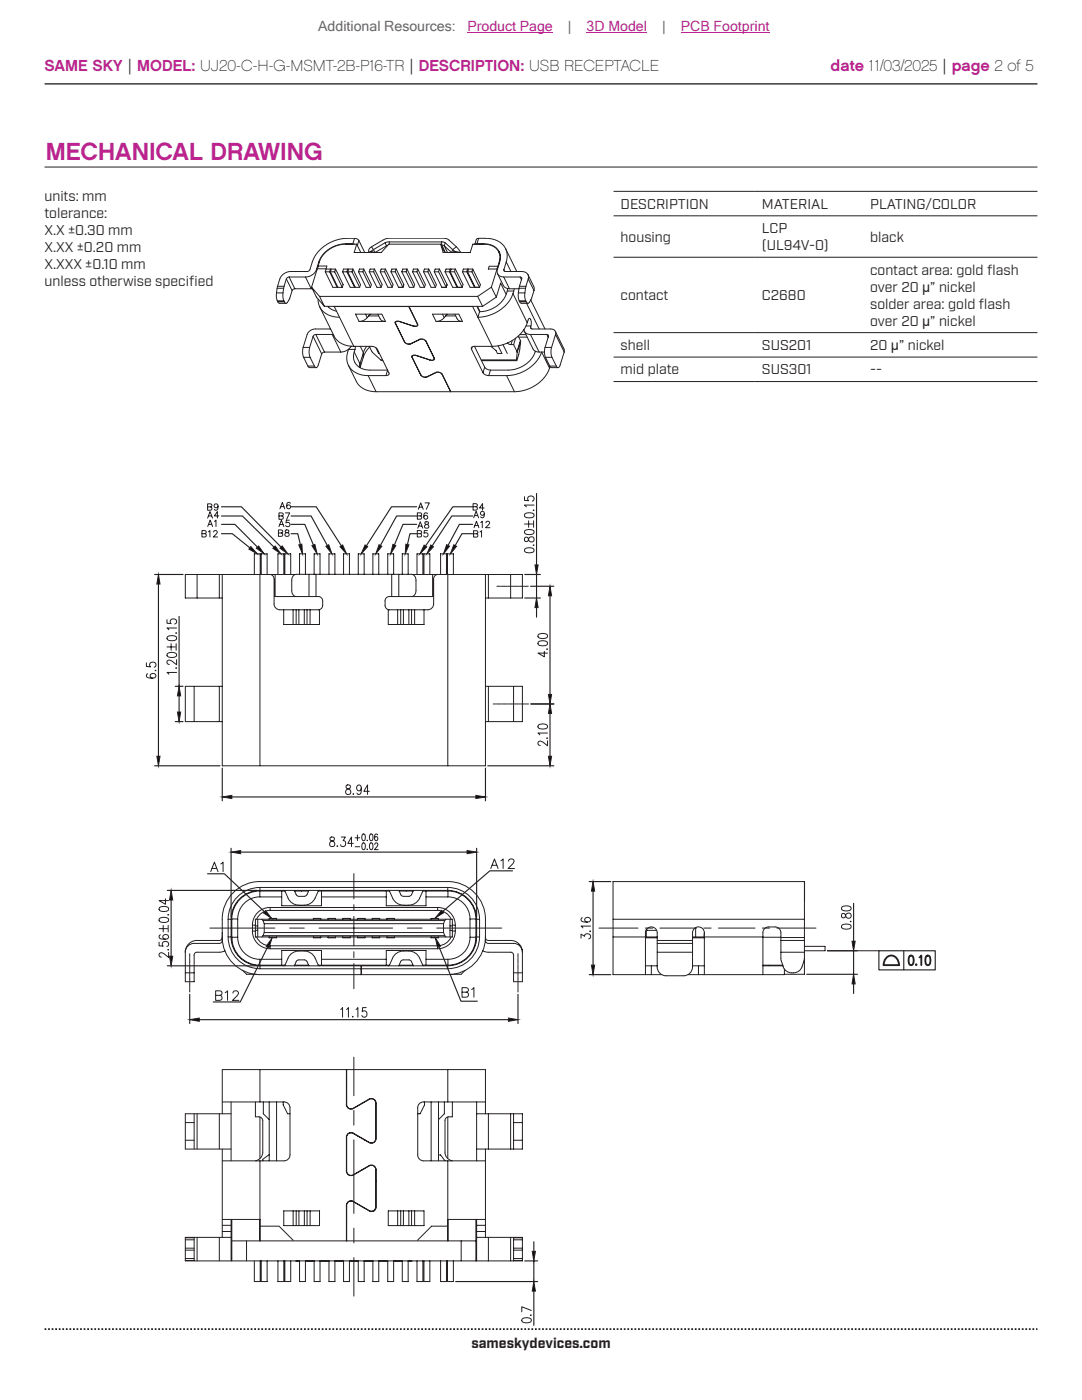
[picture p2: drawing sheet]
<svg xmlns="http://www.w3.org/2000/svg" width="216mm" height="279mm" viewBox="0 0 216 279" stroke-linecap="round" stroke-linejoin="round" font-family="sans-serif">
<path d="M8.9 16.7h198.1" fill="none" stroke="#231f20" stroke-width=".26"/>
<path d="M8.9 265.3h198.1" fill="none" stroke="#231f20" stroke-width=".35" stroke-dasharray=".4 .4 .4 .4 .4 .4" stroke-dashoffset=".7" stroke-linecap="butt"/>
<g fill="none" stroke="#231f20" stroke-width=".2">
<path d="M8.9 33.3h198.1M122.4 38.2h84.6M55.2 58.5l-.1 .8 .2 .7M55.2 58.5h1.3M55.3 57.5l-.1 1M55.3 57.5h1.3M55.4 57.1l-.1 .4M55.4 57.1h1.3M56.5 58.5l-.1 .8 .2 .7M56.6 57.5l-.1 1M56.7 57.1l-.1 .4M57.1 55.7l-.4 1.4"/>
<path d="M57.1 55.7l1.2 2.3M57.7 55.3l-.6 .4M57.7 55.3h3.3M57.7 55.3l1.1 2.3M58.3 58a5.4 5.4 0 0 1-1 2.5h-.2M58.8 57.6l-.3 .1-.2 .3M58.8 57.6h3.3M61 55.3l1.1 2.3M62.2 57.3l.9 2 1.6 1.8M62.2 57.3l1.6 1.9M62.3 57.6h-.2M63.1 53.8l.1 .1"/>
<path d="M63.1 53.8a2.38 2.38 0 0 1-2.1 1.5M63.5 59.7l.3 1.5M63.5 53.1h1.7l-.2 .5h-1.7zM63.6 52.3l-.5 1.5M63.6 52.3l.1 .1M63.8 59.2h31.5M63.8 59.2l.9 1.9M64.9 54.2h.9M64.9 54.2l1.5 3.1M65.8 54.2l1.5 3.1M65.9 53.7l-.1 .5M65.9 53.7h-.8l-.2 .5"/>
<path d="M65.9 53.7l.1 .2M66.1 53.7l-.2 .5 1.5 3.1M68.4 54.2h.8M68.4 54.2l1.5 3.1M68.9 48.7a5.8 5.8 0 0 0-5.3 3.6M68.9 48.7h.1M69.2 54.2l1.5 3.1M69.4 54.2h.8M69.4 54.2l1.5 3.1M69.4 53.7h-.9l-.1 .5M69.4 53.7l.1 .2M69.4 53.7l-.2 .5"/>
<path d="M70.2 54.2l1.6 3.1M70.4 48.7h.4M70.4 48.7h-1.4M70.4 53.7h-.8l-.2 .5M70.4 53.7l-.2 .5M70.4 53.7l1.5 3.1M70.8 47.6a7.9 7.9 0 0 0-9 6.2l-.2 .3-.3 .1h-3.3a2.38 2.38 0 0 0-2.2 1.5l-.4 1.4M70.8 47.6l.4 .1 .4 .3M70.8 47.6l-.4 1.1M71.2 48.7l.8 1.7M71.2 48.7h-2.3a5.6 5.6 0 0 0-5.2 3.5l-1.5 5.1M71.2 48.7l-.5 1.7h5.4l1.5-1.7h10.4"/>
<path d="M71.5 54.2l1.6 3.1M71.5 54.2h.9M71.6 48l-.3 1M71.6 48l1.2 2.4M72.4 54.2l1.5 3.1M72.6 53.7l1.5 3.1M72.6 53.7h-.9l-.2 .5M72.6 53.7l-.2 .5M73.7 54.2l1.5 3.1M73.7 54.2h.9M74 50.2l-.3 .2M74 50.2l.7 .2"/>
<path d="M74 50.2l.1 .2M74.1 49.3l-.5 .5 .1 .6M74.1 49.3l2.6-1.5 .9-.3h11.1l.7 .3 1.7 1.5M74.6 54.2l1.5 3.1M74.7 53.7l1.5 3.1M74.7 53.7h-.8l-.2 .5M74.7 53.7l-.1 .5M75.9 54.2l1.5 3.1M75.9 54.2h.8M76.7 54.2l1.6 3.1M76.8 48.5l.4 .7M76.8 48.5l-2.7 1.7"/>
<path d="M76.9 53.7l1.5 3.1M76.9 53.7h-.9l-.1 .5M76.9 53.7l-.2 .5M77.4 48.9l-2.6 1.5-.7-1.1M77.7 48.3v.4M77.7 48.3h10.4M77.7 48.3l-.9 .2M78 54.2l1.5 3.1M78 54.2h.9M78.9 54.2l1.5 3.1M79.1 53.7h-.9l-.2 .5M79.1 53.7l-.2 .5"/>
<path d="M79.1 53.7l1.5 3.1M80.2 54.2h.8M80.2 54.2l1.5 3.1M81 54.2l1.6 3.1M81.2 53.7h-.8l-.2 .5M81.2 53.7l-.2 .5M81.2 53.7l1.5 3.1M82.3 54.2l1.5 3.1M82.3 54.2h.9M83.2 54.2l1.5 3.1M83.4 53.7h-.9l-.2 .5M83.4 53.7l-.2 .5"/>
<path d="M83.4 53.7l1.5 3.1M84.5 54.2l1.5 3.1M84.5 54.2h.9M85.4 54.2l1.5 3.1M85.6 53.7h-.9l-.2 .5M85.6 53.7l-.2 .5M85.6 53.7l1.5 3.1M86.7 54.2l1.5 3.1M86.7 54.2h.8M87.5 54.2l1.5 3.1M87.7 53.7l1.5 3.1M87.7 53.7h-.9l-.1 .5"/>
<path d="M87.7 53.7l-.2 .5M88 48.7l.4 1.7h5.4l.5-1.7h2.3a3.1 3.1 0 0 1 2.9 1.6M88 48.7l.8 1.7M88.1 48.9h.1M88.1 48.3l.1 .6M88.2 48.9h.1M88.2 48.9l.5 .2M88.2 48.9l.7 1.5M88.2 48.3h-.1M88.2 48.3l.6 .2-.2 .6M88.6 49.1l1.5 1.3 .2-.6M88.6 49.1l.7 1.3"/>
<path d="M88.8 54.2l1.5 3.1M88.8 54.2h.9M88.8 48.5l1.5 1.3M89.7 54.2l1.5 3.1M89.8 54.2l1.6 3.1M89.8 54.2h.9M89.9 53.7v.2M89.9 53.7h-.9l-.2 .5M89.9 53.7l-.2 .5M90.3 49.8l.4 .4M90.7 54.2l1.5 3.1M90.8 50.2l.9 .2"/>
<path d="M90.8 50.2l-.6 .2M90.8 50.2l.1 .2M90.9 53.7l1.5 3.1M90.9 53.7h-.9l-.2 .5M90.9 53.7l-.2 .5M91.1 49.3l.8 1M91.1 49.3l-.8 .5M91.9 50.3v.1M91.9 50.3l-.1 .1M92.3 54.2h.8M92.3 54.2l1.5 3.1h.9l-1.6-3.1M93.3 54.2h.9"/>
<path d="M93.3 54.2l1.5 3.1h.9M93.3 53.7h-.8l-.2 .5M93.3 53.7l-.2 .5M93.3 53.7l.1 .2M94.2 54.2l1.5 3.1M94.3 53.7h-.8l-.2 .5M94.3 53.7l1.6 3.1-.2 .5M94.3 53.7l-.1 .5M95.2 48.7h1.4M95.2 48.7h-.4M95.3 59.2l1 1.9M95.5 47.6l-.5 .2-.2 .9"/>
<path d="M95.5 47.6a6.2 6.2 0 0 1 4.5 .9l.9 1.1M95.5 47.6l-.3 1.1M96.6 48.7a2.78 2.78 0 0 1 3.1 3.6l-.5 1.7 .1 .6M96.6 48.7h.1M98 57.3l1 2M98 57.3l-2.7 1.9M99 59.3l-2.7 1.8M99.3 54.6l1.2 2.5 .4 .4 .8 .1M99.3 54.6l.5 .5 .7 .2M99.5 50.3h.1M99.5 50.3l.3 .6M99.5 50.3l.3 .9-.2 1"/>
<path d="M99.6 52.2l-1.6 5.1M99.6 52.2l.1 .2M100.5 55.3l1.2 2.3M100.5 55.3h3.3M100.5 53.8l.1 .3 .3 .1h3.6l.5 .2 .4 .4M100.5 53.8l.2 .4M100.9 49.6a3.5 3.5 0 0 1 .1 2.7M100.9 49.6l2.2 4.6M101 58.7l-1.1-2.2-.9 2.8M101 52.3l-.5 1.5M101 52.3l1 1.9M101.2 58.1a5.7 5.7 0 0 1-5.5 4.1"/>
<path d="M101.2 58.1h1.3M101.3 57.6l-.1 .5M101.7 57.6h1.8M102.4 58.6a7.5 7.5 0 0 1-7 4.7l.3-1.1M102.4 58.6l2.8 5.8M102.5 58.1l-.1 .5M102.6 57.6l-.1 .5M103.4 58.5h1.3M103.4 58.5v.8l.2 .7M103.6 57.5l-.2 1M103.6 57.5h1.3M103.6 57.1v.4"/>
<path d="M103.6 57.1h1.3M103.8 55.3l.3 .3-.5 1.5M103.8 55.3l.3 .5M104.7 58.5v.8l.2 .7M104.9 57.5l-.2 1M104.9 57.1v.4M105.4 54.8l1.2 2.6-.1 .6M105.4 54.8v.9M105.4 55.7l-.5 1.4M105.4 55.7l1.1 2.3M105.9 59.9l2.8 5.8M106.5 58a5.4 5.4 0 0 1-1 2.5h-.2"/>
<path d="M122.4 43.1h84.6M122.4 51.3h84.6M55.3 60h1.3M55.3 60l.1 .2M55.4 60.2l.4 .3h1.3M55.4 60.2h1.3M56.6 60l.1 .2M56.7 60.2l.4 .3M60.5 69.3l-.1 1 .2 1M60.5 69.3h1.3M60.6 71.3h1.3M60.6 71.3l.8 1.8"/>
<path d="M61.4 73.1l.3 .2 1.4 .1M61.4 73.1h1.3M61.8 69.3l-.1 1 .2 1M61.9 71.3l.8 1.8M62.5 67.1l-.7 2.2M62.5 67.1l1.7 3.5M62.7 73.1l.4 .3M63 66.8h3.3M63 66.8l1.7 3.5M63 66.8l-.3 .1-.2 .2M63.8 61.2l2.9 5.9a4 4 0 0 0 3.9 2M63.8 61.2a4 4 0 0 0 3.9 2.1"/>
<path d="M64.2 70.6l-.8 2.4-.3 .4M64.7 61.1h31.6M64.7 70.3h3.3M64.7 70.3l-.5 .3M65.4 61.1l.8 .7 .9 .3M65.4 61.1l.2 .2M66 65.7h-3.1a1.76 1.76 0 0 0-1.6 1.1l-.8 2.5M66.3 66.8l1.7 3.5M66.5 66.7l-.2 .1M66.7 61.2l3.9 7.9M66.7 61.1v.1M69.5 72.9l1.6 3.2a4 4 0 0 0 3.9 2.1"/>
<path d="M69.5 72.9a4 4 0 0 0 4 2.1M69.5 69.7h.1M69.5 69.7a3.9 3.9 0 0 0 0 3.2M69.5 69.7h1.3M70.1 69.1a2.47 2.47 0 0 1-2.1 1.2M70.6 69.1h3.5l1 .3 2.5 5-.1 .4-.5 .2M70.7 70.3a2.7 2.7 0 0 0 2.7 3.5l3.9 .1-.3 1.1M70.7 70.3l1.1 2.3M70.8 69.7l-.1 .6M70.9 69.1l-.1 .6M71.7 64.2h5.2M71.8 72.6l-.1 .7"/>
<path d="M71.9 69.1l.6 1.3M72.5 71.3l-.7 2.1v-.8M72.5 70.4v.9M72.5 70.4l-.7 2.2M72.9 62.7l.4 .7M73.2 69.1l-.7 1.3M73.3 63.4a2.15 2.15 0 0 1-1.6 .8M73.5 75h3.5M73.5 75l1.5 3.2M73.6 63h2M73.7 69.1l.6 1.2 1.7 1.5M73.8 69.3l-.8 .9-.5 1.1"/>
<path d="M73.9 62.7l-.6 .7M75 69.4l.6 1.1h.1M75 78.2h27.7M75.4 62.7l.6 1.2 .9 .3M76 71.8l.4 .2M76 71.8h.3M76.9 64.2l-.7-1.5h-5.3l.8 1.5M78.8 64.3l.1 .2M78.9 64.5l1.8 3.7M78.9 64.4v.1M78.9 64.4l1.8 3.8 .5 .4 .4 .1M79 64.2l-.1 .2"/>
<path d="M79.7 64.2h.1M79.7 64.2h-.5l-.3 .2M79.7 64.1h-.6l-.3 .2M79.7 64.1l2.8 1M79.7 64.2l2.8 .9M80.7 68.2h.1M80.7 68.3l.3 .2 .6 .2M81.6 61.2l1.7 3.5M81.6 61.1v.1M81.6 68.7h.1M81.9 68.6l-.3 .1M81.9 68.6h.1"/>
<path d="M82.2 71.1h.1M82.2 71.1v.2M82.2 71.3l1.7 3.5M82.2 71.1l.1 .2M82.2 71.3h.1M82.3 71.3h.1M82.3 71.3l1.7 3.5 .3 .3 .6 .2M82.3 71l-.1 .1M82.5 65.1h.1M82.6 65.1h.1M82.6 65.1h.3M82.7 65.1h.2"/>
<path d="M82.8 65.1h.1M83.1 71l2.7 .9M83.1 71l-.6-.1-.3 .2M83.1 70.9l2.7 .9M83.1 70.9v.1M83.1 70.9l-.8 .1M83.3 64.7h.1M83.3 64.9l-.4 .2M83.3 64.7v.2M83.3 64.6v.1M83.3 64.9h.1M83.3 64.7v.3"/>
<path d="M83.3 65l-.4 .1M83.3 64.8v.1M83.8 67.7l-2.2 1M83.8 67.7h.7l.5 .4M83.8 67.7h.6l.6 .4M83.8 67.7l-1.9 .9M83.8 67.7h.1M83.9 74.8a1.09 1.09 0 0 0 1.3 .4M84 74.8h-.1M84.8 75.3h.1M85 68.1l1.6 3.4M85 68.1h.1"/>
<path d="M85 68.1l1.7 3.5a.53 .53 0 0 1-.9 .3M85.1 75.2l-.2 .1M85.2 75.2h.1M85.8 71.8v.1M86.6 71.4v.1M86.6 71.5v.2M86.6 71.7l-.2 .2-.6-.1M86.7 71.7h.1M86.7 71.5l-.1 .2M87 64.2l-.7-1.5h5.3l.7 1.5M87 64.2h5.3M87 74.3h.1"/>
<path d="M87 74.3h.7l.5 .4M87.1 74.3h.5l.6 .4M87.1 74.3l-2 .9M87.1 74.3h.1M88.2 74.7l1.8 3.5M88.2 74.7h.1M88.3 62.7l.3 .7M88.6 63.4a2.1 2.1 0 0 1-1.6 .8M88.9 63h2M89.2 62.7l-.6 .7M89.9 78.1v.1M90.8 62.7l.6 1.2 .9 .3"/>
<path d="M94.1 69.7l2.3 4.7M94.2 69.2l-.1 .5M94.3 61.2l3.9 7.9M94.3 61.1v.1M94.7 69.1l-.5 .2-.1 .4M94.7 69.1h3.5M94.7 69.1l2 4.2M95.2 61.1l.5 1.1M95.3 61.1l.5 1.1M96 71.8h7M96.1 72h7M96.4 74.4l.5 .4 .6 .2"/>
<path d="M96.7 73.3l-.3 1.1M96.7 73.3l.5 .4 .7 .2M97.5 75h3.6M97.9 73.9l-.4 1.1M99.4 69l.7 1.5h-.8l-.3-.5-1.1-.9M100.4 68.8l.8 1.7M101.1 75l1.6 3.2M101.3 68.5l.7 .3M102 68.8h.5M102.2 67.9l-.2 .9M102.5 68.8l.7 1.4M102.9 67.5l-.4 1.3"/>
<path d="M103 71.8l.1 .2M103.2 70.2v.1M103.2 70.3l-.2 1.5M103.4 67.1l.4 .9M103.5 67.3h1.7M103.6 60l.1 .2M103.6 60h1.3M103.7 60.2l.3 .3h1.3M103.7 60.2h1.3M103.7 66.8h1.2M103.8 68l-.6 2.2M103.8 68l.1 .1"/>
<path d="M103.9 68.1l-.4 2.7-.4 1.2M103.9 68.1l-.7 2.2M104.5 65.8l.1 .3M104.6 66.1l1.8 3.7 .5 .3 .7 .2M104.6 66.1l.5 .5 .7 .2M104.9 60l.1 .2M104.9 65.1h1M105 60.2l.3 .3M105.1 60.5l2.5 5.2M105.2 64.4l.3-.7 .2-.1 .3 .5-.1 1M105.2 64.4a7.6 7.6 0 0 1-7 4.7M105.8 66.8h3.3"/>
<path d="M105.8 66.8l1.8 3.5M105.9 65.3v.3l.3 .1h4l.6 .4M105.9 65.3l.1 .3M105.9 65.1v.2M106.8 70.1a5.7 5.7 0 0 1-5.4 3.8h-3.5M107.6 70.3h1M108.1 70.3a7.6 7.6 0 0 1-7 4.7M108.1 70.3l1.6 3.2M108.8 69.3l-.2 1 .2 1M108.8 69.3h1.3M108.8 71.3h1.3M108.8 71.3l.9 1.8"/>
<path d="M109.1 66.8h.3v.3l-.6 2.2M109.1 66.8l.3 .5M109.7 73.5a7.6 7.6 0 0 1-7 4.7M109.7 73.1l.3 .3h1.3M109.7 73.1h1.3M109.8 73.1l-.1 .4M110.1 69.3l-.2 1 .2 1M110.1 71.3l.9 1.8M110.8 66.1l1.7 3.5 .1 .7M110.8 66.1v.7M110.8 66.8l-.7 2.5M110.8 66.8l1.8 3.5"/>
<path d="M111 73.1l.3 .3M112.6 70.3l-.9 2.7-.4 .4M122.4 66.4h84.6M122.4 71.3h84.6M122.4 76.1h84.6M39.3 114.7v4.6M43.8 114.7v4.6M44.4 114.7v38.1h52.5v-38.1M50.8 114.7v-4.2h1.1v4.2M51.9 114.7v38.1M52.1 114.7v-4.2h1.2v4.2M53.8 114.6a.89 .89 0 0 1 .9 .9v5a1.18 1.18 0 0 0 1.2 1.2h7.8v2.9h-7.1v-2.9"/>
<path d="M54.9 114.7v4.4h8.6M55.5 114.7v-4.2h1.1v4.2M56.8 114.7v-4.2h1.2v4.2M58.9 114.7h-21.9v4.6h7.3M59.1 119.1a1.09 1.09 0 0 1-.9-1.2v-2.1a1.09 1.09 0 0 1 .9-1.2h23a1.09 1.09 0 0 1 .9 1.2v2.1a1.09 1.09 0 0 1-.9 1.2M59.8 114.6v-4.1h1.1v4.1M61.7 114.6v4.5M62.7 114.6v-4.1h1.2v4.1M63.1 114.6v4.5M63.5 119a.89 .89 0 0 1 .9 .9v.9a.89 .89 0 0 1-.9 .9M65.6 114.6v-4.1h1.2v4.1M68.6 114.6v-4.1h1.1v4.1"/>
<path d="M71.5 114.6v-4.1h1.2v4.1M74.4 114.6v-4.1h1.2v4.1M77.4 114.6v-4.1h1.1v4.1M77.7 119a.87 .87 0 0 0-.9 .9v.9a.89 .89 0 0 0 .9 .9M78.2 114.6v4.5M79.6 114.6v4.5M80.3 114.6v-4.1h1.1v4.1M82.3 114.7h21.9v4.6l-7.3 .1M83.2 114.7v-4.2h1.2v4.2M84.6 114.7v-4.2h1.2v4.2M86.3 114.7v4.4h-8.6M86.5 115.5v5a1.18 1.18 0 0 1-1.2 1.2h-7.8v2.9h7.1v-2.9"/>
<path d="M87.4 114.6a.89 .89 0 0 0-.9 .9M87.9 114.7v-4.2h1.2v4.2M89.3 114.7v-4.2h1.2v4.2M89.3 114.7v38.1M97.5 114.7v4.6M101.9 114.7v4.6M38.7 137v7M43.8 137v7M44.4 137h-7.4v7h7.4M58.5 121.7v2.9M59.1 121.7v2.9M59.6 121.7v2.9"/>
<path d="M60.7 121.7v2.9M61.3 121.7v2.9M61.9 121.7v2.9M79.3 121.7v2.9M80 121.7v2.9M80.5 121.7v2.9M81.6 121.7v2.9M82.1 121.7v2.9M82.7 121.7v2.9M96.9 137h7.3v7h-7.3M97.5 137v7M102.5 137v7"/>
<path d="M51.8 177.8a5.6 5.6 0 0 0-5.5 5.6M51.8 179a4.4 4.4 0 0 0-4.4 4.4M51.8 177.8v1.2M51.8 177.8h5M51.8 179h4.4M51.9 177.1a6.3 6.3 0 0 0-6.4 6.4M51.9 177.7a5.8 5.8 0 0 0-5.8 5.8M51.9 177.1v.6M51.9 177.1h37.4M51.9 177.7h37.4M56.2 177.8v3h8v-3M56.6 177.7l.3 .2a3.6 3.6 0 0 0 1.8 2.6 3.2 3.2 0 0 0 4.2-1.3l.6-1.3"/>
<path d="M58.7 177.7l.4 .8 .3 .3 1.3 .1 .4-.2 .5-1M58.8 177.8h2.8M60.3 177.7l-.2 .1M63.5 177.8h14.2M63.8 177.7l-.3 .2M64.2 179h12.9M77.1 177.8v3h7.9v-3M77.5 177.7l.2 .2 .7 1.3M79.6 177.7l.4 .8 .3 .3 1.3 .1 .4-.2 .5-1M79.7 177.8h2.7M80.9 177.7l.2 .1M84.3 177.9a3.6 3.6 0 0 1-1.8 2.6 3.2 3.2 0 0 1-4.2-1.3"/>
<path d="M84.4 177.8h5M84.6 177.7l-.3 .2M85 179h4.4M89.3 177.1a6.3 6.3 0 0 1 6.4 6.4M89.3 177.7a5.8 5.8 0 0 1 5.8 5.8M89.3 177.1v.6M89.4 177.8a5.6 5.6 0 0 1 5.6 5.6M89.4 179a4.4 4.4 0 0 1 4.4 4.4M89.4 177.8v1.2M160.5 176.5h.1M160.5 179.6v.1M160.5 178.7v.1"/>
<path d="M37 190v5.9h1.7v-5.3M37 194.1h1.7M39.3 187.7a2.35 2.35 0 0 0-2.3 2.3 1.77 1.77 0 0 1 1.7-1.7M39.3 190a.59 .59 0 0 0-.6 .6M44.3 187.3h.1M44.3 187a7.5 7.5 0 0 0 7.6 7.5h37.4a7.5 7.5 0 0 0 7.6-7.5M44.3 187.7a.59 .59 0 0 1-.5 .6h-5.1M44.3 187.1a.59 .59 0 0 1-.5 .6h-4.5M44.4 187a12.4 12.4 0 0 1 .6-6.7 7.5 7.5 0 0 1 6.9-4.4h37.4a7.5 7.5 0 0 1 7.6 7.6v3.5M44.9 189.8l-1.1 .2h-4.5M45.5 187a6.3 6.3 0 0 0 6.4 6.3M45.5 183.5v3.5h.6v-3.5"/>
<path d="M45.5 183.5h.6M46.1 187a5.8 5.8 0 0 0 5.8 5.7M47.4 187h-1.1a5.6 5.6 0 0 0 5.5 5.6M47.4 187v-3.6h-1.1v4.8M47.4 187a4.4 4.4 0 0 0 4.4 4.5M48.4 193.6l.8 .8h2M50.4 185.8a3.5 3.5 0 0 0 3.5 3.5M50.4 184.6v1.2M50.4 184.6h.6M50.4 185.8h.6M51 183.5h39.3v3.5h-39.3zM51 185.7h.4"/>
<path d="M51 184.8h.4M51.2 187a2.94 2.94 0 0 0 2.7 1.8M51.4 183.5v3.5M51.8 191.5v1.1M51.8 191.5h4.4M51.8 192.6h5M51.9 192.7v.6h20.2M51.9 192.7h37.4M52.2 183.5l.3 .2M52.5 183.7h36.3M52.5 186.7h36.3M52.5 183.7l.2 .6"/>
<path d="M52.5 186.7l-.3 .3M52.7 184.3h35.8M52.7 186.1h35.8M52.7 186.1l-.2 .6M52.7 184.3v1.8M53.7 183.5v-.2h1.5v.2M53.7 187v.2h1.5v-.2M53.9 181.1a3.5 3.5 0 0 0-3.5 3.5M53.9 181.7a2.94 2.94 0 0 0-2.7 1.8M53.9 181.1h33.4v.6h-33.4zM53.9 188.8h33.4v.5h-33.4zM56.2 192.6v-2.9h8v2.9"/>
<path d="M58.7 192.7l.4-.8 .3-.3h1.3l.4 .1 .5 1M58.8 192.6h2.8M62.5 183.5v-.2h1.5v.2M62.5 187v.2h1.5v-.2M63.5 192.6l.3 .1M63.5 192.6a3.6 3.6 0 0 0-1.9-2.6 3.2 3.2 0 0 0-4.1 1.2l-.6 1.4-.3 .1M63.5 192.6h14.2M64.2 191.5h12.9M65.5 183.5v-.2h1.4v.2M65.5 187v.2h1.4v-.2M68.4 183.5v-.2h1.5v.2M68.4 187v.2h1.5v-.2"/>
<path d="M71.3 183.5v-.2h1.5v.2M71.3 187v.2h1.5v-.2M72.1 192.7v1.8M74.3 183.5v-.2h1.5v.2M74.3 187v.2h1.5v-.2M77.1 192.6v-2.9h7.9v2.9M77.2 183.5v-.2h1.5v.2M77.2 187v.2h1.5v-.2M79.6 192.6h2.8M79.9 191.9l.2-.2a2.17 2.17 0 0 1 1.7-.1l.3 .3 .4 .8M79.9 191.9l-.3 .8M84.3 192.6l.2 .1"/>
<path d="M84.3 192.6a3.6 3.6 0 0 0-1.8-2.6 3.2 3.2 0 0 0-4.2 1.2l-.6 1.4-.2 .1M84.4 192.6h5M85 191.5h4.4M86 183.5v-.2h1.5v.2M86 187v.2h1.5v-.2M87.3 181.1a3.5 3.5 0 0 1 3.5 3.5M87.3 181.7a2.94 2.94 0 0 1 2.7 1.8M88.5 184.3v1.8M88.5 186.1l.3 .6M88.8 186.7l.2 .3M88.8 183.7l-.3 .6M89 183.5l-.2 .2"/>
<path d="M89.3 192.7v.6h-17.2M89.4 191.5v1.1M89.8 185.7h.5M89.8 184.8h.5M89.8 183.5v3.5M90 187a2.94 2.94 0 0 1-2.7 1.8M90.3 184.6h.5M90.3 185.8h.5M90.8 184.6v1.2M90.8 185.8a3.5 3.5 0 0 1-3.5 3.5M92.8 193.6l-.8 .8h-2M93.8 187h1.2a5.6 5.6 0 0 1-5.6 5.6"/>
<path d="M93.8 187v-3.6h1.2v4.8M93.8 187a4.4 4.4 0 0 1-4.4 4.5M95.1 187a5.8 5.8 0 0 1-5.8 5.7M95.1 183.5h.6v3.5h-.6zM95.7 187a6.3 6.3 0 0 1-6.4 6.3M96.3 189.8l1.1 .2M96.9 187.7a.59 .59 0 0 0 .5 .6M96.9 187.1a.59 .59 0 0 0 .5 .6M96.9 187.3h.1M97.5 187.7h4.4M97.5 190h4.4M101.9 187.7a2.35 2.35 0 0 1 2.3 2.3 1.77 1.77 0 0 0-1.7-1.7h-5"/>
<path d="M101.9 190a.59 .59 0 0 1 .6 .6v5.3h1.7v-5.9M102.5 194.1h1.7M122.3 183.5h38.2M122.3 187h8.8M128.8 194.5v-8.3a1.18 1.18 0 0 1 1.2-1.2 1.18 1.18 0 0 1 1.1 1.2v6.8a1.77 1.77 0 0 0 1.8 1.7h3.5a1.77 1.77 0 0 0 1.8-1.7v-6.8a1.18 1.18 0 0 1 1.2-1.2 1.18 1.18 0 0 1 1.1 1.2v8.3M128.8 187.2h2.3M128.8 192.7h2.3M128.9 185.7h2.1M129 185.6v1.4M129.1 185.4v.3M130 192.7v1.8M131.1 187.7h7.1"/>
<path d="M131.1 188.3h7.1M131.1 190h7.1M138.2 187h14M138.2 187.2h2.3M138.2 192.7h2.3M138.8 185.1v1.9M139.4 192.7v1.8M140.5 186.2v.8M152.2 186.2a1.18 1.18 0 0 1 1.2-1.2h1.2a1.16 1.16 0 0 1 1.2 1.2v5M152.2 187h3.6M152.2 192.6h4M152.2 192.7h4"/>
<path d="M152.2 186.2v8.3M153.5 192.6v.1M155.8 187.1h4.7M155.8 191.2l.1 .6a2.5 2.5 0 0 0 1.6 2.3h.5M155.8 187.7h4.7M155.8 190h4.7M156.5 194.4h4v-18.5h-38.2v18.6h9.7M156.5 193.4v1.1h-19.2M158 194.1h.4M160.5 191.5h.1M160.5 191.2v.4a2.51 2.51 0 0 1-2.1 2.5M160.5 188.9h4.1v.8h-4.1"/>
<path d="M44.4 219.9h12.3M46.1 219.9v11.8M51 219.9v.2M51.9 213.5v6.4M52.5 219.9v2.4l1.2 1.2M53.7 219.9v11.8M55.2 219.9v11.8M56.5 219.9v.6l.9 1.8h.5M56.7 219.9a1.18 1.18 0 0 1 1.2 1.2v9.4M69.1 215.2h.1M69.1 215.5h.1M69.1 216.1h.1"/>
<path d="M69.1 216.8h.1M69.1 213.5v6.9M69.2 213.5v6.9M84.5 219.9a1.18 1.18 0 0 0-1.2 1.2l.1 9.4M84.5 219.9h12.4M84.7 219.9v.6l-.9 1.8h-.4M86 219.9v11.8M87.5 219.9v11.8M88.7 219.9v2.4l-1.2 1.2M89.3 213.5v6.4M90.2 219.9l.1 3h-.8a.74 .74 0 0 0-.7 .8v6.2a1.77 1.77 0 0 0 1.5 1.8M95.1 219.9v11.8"/>
<path d="M37 224h1.7M37 227.6h1.7M38.7 222.3v7M39.3 222.3v7M43.8 222.3v7M44.4 222.3v-8.8h52.5v8.8M44.4 229.3l-.1 17.6M46.1 222.3h-9.1v7h9.1M51 220.1v2.8h.7a.78 .78 0 0 1 .7 .8v6.2a1.77 1.77 0 0 1-1.4 1.8M51.2 231.6v.1M51.9 222.9v8.3M51.9 231.7v15.9"/>
<path d="M53.7 230.5l-1.3 .9v.3M57.9 230.5a1.18 1.18 0 0 1-1.2 1.2h-12.3M69.1 220.2h.1M69.1 233.4h.1M69.2 227v6.7M69.9 221.3h.1M69.9 226.1h.1M70.5 226.2a.93 .93 0 0 0-1.4 .8l.1 6.7a.89 .89 0 0 0 1.3 .8l3.1-1.9M70.5 239.8a.89 .89 0 0 0-1.3 .8l-.1 7M70.5 239.8a.94 .94 0 0 0-1.4 .8M71.3 220.7v.1M71.3 226.6v.1"/>
<path d="M72.2 220.2h.1M72.3 233.4h.1M72.8 227.5h.1M73.6 232.6a.94 .94 0 0 1 1.4 .8v7.5a.89 .89 0 0 1-1.3 .8l-3.2-1.9M73.7 232.7a.89 .89 0 0 1 1.3 .7v7.4a.89 .89 0 0 1-1.3 .8l-3.2-1.8M73.7 232.7l-3.2 1.8a.94 .94 0 0 1-1.4-.8M74.3 228.1h.1M75 220.2a.89 .89 0 0 0-1.3-.8l-3.2 1.8a.94 .94 0 0 1-1.4-.8M75 220.2v7a.89 .89 0 0 1-1.3 .8l-3.2-1.8a.93 .93 0 0 0-1.4 .8M75 220.2h.1M75 233.4h.1M75 235.7h.1"/>
<path d="M75 220.2a.94 .94 0 0 0-1.4-.8l-3.1 1.8a.88 .88 0 0 1-1.3-.8M75 220.2v7a.94 .94 0 0 1-1.4 .8l-3.1-1.8M83.3 230.5a1.18 1.18 0 0 0 1.2 1.2h12.4M87.5 230.5h.4l.9 1.2M89.3 222.9v8.3M89.3 231.7v15.9M90 231.6v.1M95.1 222.3h9.1v7h-9.1M96.9 229.3v17.6M97.5 222.3v7M101.9 222.3v7M102.5 224h1.7"/>
<path d="M102.5 222.3v7M102.5 227.6h1.7M37 247h1.7M37 247.4h1.7M37 249.1h1.7M37 249.5h1.7M37 251.2h1.7M37 251.6h1.7M38.7 246.9v4.7M39.3 246.9v4.7M43.8 246.9v4.7M44.4 243.4h7.5"/>
<path d="M44.4 244.5h1.7M44.4 245.8h1.7M46.1 246.9h-9.1v4.7h67.2v-4.7h-9.1M46.1 246.9h.1M46.1 243.4v8.2M46.3 247.6h48.7M46.3 243.4v8.2M49.2 247.6v4M50.8 251.6v4.2h1.1v-4.2M51.8 243.4v4.2M52.1 251.6v4.2h1.2v-4.2M55.5 251.6v4.2h1.1v-4.2"/>
<path d="M56.6 241.7h7.2v2.9h-7.2zM56.8 251.6v4.2h1.2v-4.2M58.5 241.7v2.9M58.9 251.7h.9M59.1 241.7v2.9M59.6 241.7v2.9M59.8 251.6v4.2h1.1v-4.2M60.7 241.7v2.9M60.9 251.7h1.8M61.3 241.7v2.9M61.9 241.7v2.9M62.5 251.6v.1"/>
<path d="M62.7 251.6v4.2h1.2v-4.2M63.9 251.7h1.7M65.6 251.6v4.2h1.2v-4.2M66.8 251.7h1.8M68.6 251.6v4.2h1.1v-4.2M69.1 241.1h.1M69.1 241.7h.1M69.1 242.8h.1M69.2 240.6v7M69.7 251.7h1.8M71.5 251.6v4.2h1.2v-4.2M72.6 241.1h.2"/>
<path d="M72.7 251.7h1.7M73.7 241.7h.1M74.4 241.7h.3M74.4 251.6v4.2h1.2v-4.2M75 241.1h.1M75.6 251.7h1.8M77.4 251.6v4.2h1.1v-4.2M77.5 241.7h7.1v2.9h-7.1zM78.5 251.7h1.8M78.7 251.6l.1 .1M79.3 241.7v2.9M80 241.7v2.9"/>
<path d="M80.3 251.6v4.2h1.1v-4.2M80.5 241.7v2.9M81.6 241.7v2.9M82.1 241.7v2.9M82.3 251.7h-.9M82.7 241.7v2.9M83.2 251.6v4.2h1.2v-4.2M84.6 251.6v4.2h1.2v-4.2M87.9 251.6v4.2h1.2v-4.2M89.3 251.6v4.2h1.2v-4.2M89.3 243.4h7.6M89.4 243.4v4.2"/>
<path d="M92 247.6v4M95 243.4v8.2M95.1 246.9h.1M95.1 243.4v8.2M95.1 244.5h1.8M95.1 245.8h1.8M97.5 246.9v4.7M101.9 246.9v4.7M102.5 246.9v4.7M102.5 247h1.7M102.5 247.4h1.7M102.5 249.1h1.7"/>
<path d="M102.5 249.5h1.7M102.5 251.2h1.7M102.5 251.6h1.7"/>
</g>
<path d="M90.9 255.8h16.4M104.7 251.6h2.6M106.5 247.8v1.9M106.5 251.6v4.2M106.5 257.7v6.8" fill="none" stroke="#231f20" stroke-width=".23"/>
<path d="M106.2 249.7h.6l-.3 1.9z" fill="#040503"/>
<path d="M106.2 249.7h.6l-.3 1.9z" fill="none" stroke="#231f20" stroke-width=".2"/>
<path d="M106.5 255.8l.3 1.9h-.6z" fill="#040503"/>
<path d="M106.5 255.8l.3 1.9h-.6zM104.2 263.2a1.4 1.4 0 0 1 1.8 .2v.2a1.24 1.24 0 0 1-1.9 0zM105.9 262.4v.1h-.1M106 261.5l-1.9-.7v1" fill="none" stroke="#231f20" stroke-width=".2"/>
<path d="M30.9 114.7h5.6M31.6 116.6v34.3M30.9 152.8h13" fill="none" stroke="#231f20" stroke-width=".23"/>
<path d="M31.6 114.7l.3 1.9h-.6z" fill="#040503"/>
<path d="M31.6 114.7l.3 1.9h-.6z" fill="none" stroke="#231f20" stroke-width=".2"/>
<path d="M31.3 150.9h.6l-.3 1.9z" fill="#040503"/>
<path d="M29.2 132.3v.7l.8 .1a.58 .58 0 0 1 .1-.8 .58 .58 0 0 1 .8 0 .58 .58 0 0 1 0 .8l-.1 .1M29.5 134.5a.41 .41 0 0 0-.2 .6 1.28 1.28 0 0 0 1.8-.2 .56 .56 0 0 0-.6-.5 .56 .56 0 0 0-.5 .7l.5 .2M31 133.7v.2l-.1-.1M31.3 150.9h.6l-.3 1.9z" fill="none" stroke="#231f20" stroke-width=".2"/>
<path d="M105.9 117h4.6M109.7 118.9v19.7M105.9 140.5h4.6" fill="none" stroke="#231f20" stroke-width=".23"/>
<path d="M109.4 138.6h.7l-.4 1.9z" fill="#040503"/>
<path d="M109.4 138.6h.7l-.4 1.9z" fill="none" stroke="#231f20" stroke-width=".2"/>
<path d="M109.7 117l.4 1.9h-.7z" fill="#040503"/>
<path d="M109.7 117l.4 1.9h-.7zM107.4 128.1a1.39 1.39 0 0 1 1.9 .2v.2a1.26 1.26 0 0 1-2 0zM107.4 126.6a1.39 1.39 0 0 1 1.9 .3v.1a1.24 1.24 0 0 1-2 0zM108.6 130v1.1l-1.3-.8h2M109.2 129.5v.1l-.1-.1" fill="none" stroke="#231f20" stroke-width=".2"/>
<path d="M97.3 152.8h13.2M105.9 140.5h4.6M109.7 142.4v8.5" fill="none" stroke="#231f20" stroke-width=".23"/>
<path d="M109.4 150.9h.7l-.4 1.9z" fill="#040503"/>
<path d="M109.4 150.9h.7l-.4 1.9z" fill="none" stroke="#231f20" stroke-width=".2"/>
<path d="M109.7 140.5l.4 1.9h-.7z" fill="#040503"/>
<path d="M107.4 144.7a1.39 1.39 0 0 1 1.9 .2v.2a1.26 1.26 0 0 1-2 0zM109.2 147.2l.1 .1h-.2M109.3 147.8v1l-1-.7-.6-.2-.4 .3v.3l.5 .3M109.3 146.3h-2l.4 .4M109.7 140.5l.4 1.9h-.7z" fill="none" stroke="#231f20" stroke-width=".2"/>
<path d="M107.1 98.5v14.2M104.7 119.3h3.1M104.7 114.7h3.1M107.1 114.7v4.6M107.1 121.3v1.9" fill="none" stroke="#231f20" stroke-width=".23"/>
<path d="M107.1 119.3l.3 2h-.7z" fill="#040503"/>
<path d="M107.1 119.3l.3 2h-.7z" fill="none" stroke="#231f20" stroke-width=".2"/>
<path d="M106.7 112.7h.7l-.3 2z" fill="#040503"/>
<path d="M104.7 99.1v.8h.8a.58 .58 0 0 1 0-.8 .58 .58 0 0 1 .8 0 .58 .58 0 0 1 .1 .8l-.2 .1M104.7 104.6h1.6M104.7 109.5a1.39 1.39 0 0 1 1.9 .3v.1a1.26 1.26 0 0 1-1.9 0zM104.7 107.3a.52 .52 0 0 0 .2 .8l.5-.2a.6 .6 0 0 1 .5-.8 .6 .6 0 0 1 .7 .7 .63 .63 0 0 1-.8 .3 .63 .63 0 0 1-.4-.7 .41 .41 0 0 0-.7-.1zM104.7 105.9l.8-.2a.83 .83 0 0 1 1.1 .6 1.26 1.26 0 0 1-1.9 0zM104.7 102.5l.8-.2a.81 .81 0 0 1 1.1 .6 1.11 1.11 0 0 1-1.6 .4l-.3-.4zM105.5 103.9v1.3M106.5 108.7v.2l-.1-.1M106.5 101.7l.1 .1h-.2M106.5 103.9v1.3M106.6 100.8h-1.9l.3 .4M106.7 112.7h.7l-.3 2z" fill="none" stroke="#231f20" stroke-width=".2"/>
<path d="M46.1 169.3v13.7M48 170.1h45.2M95.1 169.3v13.7" fill="none" stroke="#231f20" stroke-width=".23"/>
<path d="M46.1 170.1l1.9-.4v.7z" fill="#040503"/>
<path d="M46.1 170.1l1.9-.4v.7z" fill="none" stroke="#231f20" stroke-width=".2"/>
<path d="M93.2 169.7l1.9 .4-1.9 .3z" fill="#040503"/>
<g fill="none" stroke="#231f20" stroke-width=".2">
<path d="M65.9 167.1a.42 .42 0 0 0 .2 .7 .6 .6 0 0 1 .7 .5 .6 .6 0 0 1-.7 .7 .62 .62 0 0 1-.3-.8 .62 .62 0 0 1 .7-.4 .39 .39 0 0 0 .2-.4 .39 .39 0 0 0-.3-.4zM67.3 168.8v.2l.1-.1M68.1 167h.8l-.4 .8a.56 .56 0 0 1 .4 .8 .56 .56 0 0 1-.9 0M70.5 168.3h-1.1l.7-1.3v2M70.9 167.2h.9M70.9 169h.9M71.3 166.6v1.2M72.3 166.5l.3-.1a.87 .87 0 0 1 0 1.4l-.4-.3v-.5zM72.3 168.3l.3-.1a.88 .88 0 0 1 0 1.4l-.4-.3v-.5zM73.3 167.7h.1M73.3 169.4v.1M73.9 166.5l.2-.1a.87 .87 0 0 1 0 1.4l-.3-.3-.1-.5z"/>
<path d="M73.9 168.3l.2-.1a.88 .88 0 0 1 0 1.4l-.3-.3-.1-.5zM74.8 168.5l.2-.3h.2l.2 .3-.2 .4-.5 .7h.8M75.3 166.6l-.3-.2a.78 .78 0 0 0 .1 1.4 .4 .4 0 0 0 .3-.5 .4 .4 0 0 0-.5-.3l-.2 .3M93.2 169.7l1.9 .4-1.9 .3z"/>
</g>
<path d="M33.4 177.7h18M34.1 179.6v11.2M33.4 192.7h18" fill="none" stroke="#231f20" stroke-width=".23"/>
<path d="M34.1 177.7l.4 1.9h-.7z" fill="#040503"/>
<path d="M34.1 177.7l.4 1.9h-.7z" fill="none" stroke="#231f20" stroke-width=".2"/>
<path d="M33.8 190.8h.7l-.4 1.9z" fill="#040503"/>
<path d="M33 179.4v1.1l-1.3-.8h1.9M31.7 188v.8h.9a.58 .58 0 0 1 0-.8 .58 .58 0 0 1 .8 0 .58 .58 0 0 1 .1 .8l-.2 .1M31.7 185.3h1.7M31.8 183.3a1.39 1.39 0 0 1 1.8 .2v.2a1.24 1.24 0 0 1-1.9 0zM31.8 181.1l.8-.2a.82 .82 0 0 1 1 .6 1.26 1.26 0 0 1-1.9 0zM32 186.6h-.2l-.1 .4a1.02 1.02 0 0 0 1.3 .4h.4a.43 .43 0 0 0 .2-.4 .43 .43 0 0 0-.2-.4l-.4-.1a.52 .52 0 0 0-.5 .5l.2 .4h.3M32.6 184.7v1.3M33.6 189.5v.1h-.1M33.6 182.5v.1h-.1M33.6 184.7v1.3M33.6 190.1v1l-.9-.7-.6-.3-.3 .2-.1 .4 .5 .3M33.8 190.8h.7l-.4 1.9z" fill="none" stroke="#231f20" stroke-width=".2"/>
<path d="M37.9 198.4v5.9M103.4 198.4v5.9M39.8 203.5h61.7" fill="none" stroke="#231f20" stroke-width=".23"/>
<path d="M37.9 203.5l1.9-.3v.6z" fill="#040503"/>
<path d="M37.9 203.5l1.9-.3v.6z" fill="none" stroke="#231f20" stroke-width=".2"/>
<path d="M101.5 203.2l1.9 .3-1.9 .3z" fill="#040503"/>
<path d="M42 174l.8-1.9 .7 1.9M42.3 173.3h.9M44.1 172.4l.4-.3v1.9M68 201.5l.4-.4v1.9M69.2 201.5l.3-.4v1.9M70.4 202.8l-.1 .1h.2M71 201.5l.4-.4v1.9M73.1 201.1h-.7l-.1 .8a.58 .58 0 0 1 .8 .1 .58 .58 0 0 1 0 .8 .58 .58 0 0 1-.8 0l-.1-.2M101.5 203.2l1.9 .3-1.9 .3z" fill="none" stroke="#231f20" stroke-width=".2"/>
<path d="M53 181.7l1.2 1.6-1.6-1.1z" fill="#040503"/>
<path d="M53 181.7l1.2 1.6-1.6-1.1z" fill="none" stroke="#231f20" stroke-width=".2"/>
<path d="M41.4 174.4h3.4l8 7.6" fill="none" stroke="#231f20" stroke-width=".23"/>
<path d="M54.3 187.3l-.6 1.8-.6-.3z" fill="#040503"/>
<path d="M43 198.6h1.1l.2-.3-.1-.4-.3-.2h-.9v1.9h.9a.5 .5 0 0 0 .4-.5 .5 .5 0 0 0-.4-.5M44.9 198.1l.5-.4v1.9M46.5 198.2l.1-.3a.61 .61 0 0 1 .9 0 .59 .59 0 0 1-.2 .8l-.9 .9h1.3M54.3 187.3l-.6 1.8-.6-.3z" fill="none" stroke="#231f20" stroke-width=".2"/>
<path d="M53.4 189l-5.5 11h-5.3" fill="none" stroke="#231f20" stroke-width=".23"/>
<path d="M88.1 181.7l.4 .5-1.6 1z" fill="#040503"/>
<path d="M97.9 173.3l.8-1.9 .7 1.9M98.2 172.7h.9M99.9 171.8l.5-.4v1.9M101.5 171.9l.1-.3a.61 .61 0 0 1 .9 0 .59 .59 0 0 1-.2 .8l-.9 .9h1.3M88.1 181.7l.4 .5-1.6 1z" fill="none" stroke="#231f20" stroke-width=".2"/>
<path d="M102.3 173.8h-4.6l-9.4 8.1" fill="none" stroke="#231f20" stroke-width=".23"/>
<path d="M86.9 187.2l1 1.6-.6 .3z" fill="#040503"/>
<g fill="none" stroke="#231f20" stroke-width=".2">
<path d="M65.9 54.2h.9M66.1 53.7h.9l-.2 .5M66.8 54.2l1.5 3.1M67 53.7l1.5 3.1-.2 .5h-.9M67.3 57.2v.1h-.9M70.8 57.2l-.1 .1h-.8M71.9 56.8l-.1 .5h-.9M74.1 56.8l-.2 .5h-.8M76.2 56.8l-.1 .5h-.9M78.4 56.8l-.1 .5h-.9M79.5 57.3h.9l.2-.5-.2 .5zM82.7 56.8l-.1 .5h-.9"/>
<path d="M84.9 56.8l-.2 .5h-.9M87.1 56.8l-.2 .5h-.9M88.2 57.3h.8l.2-.5-.2 .5zM91.3 57.2l-.1 .1h-.9M92.4 56.8l-.2 .5h-.8h.8M94.7 57.2v.1M40.3 106.5l.7-.1 .2-.3-.3-.2h-.6v1.3l.8-.1 .1-.4-.3-.2M41.4 103.4l.5-1.3 .5 1.3M41.4 101.2l.8-.1v-.4l-.8-.1v1.2l.8-.1 .1-.3-.3-.2M41.4 105.1l.5-1.3 .5 1.3M41.6 106.1l.3-.2v1.3M41.6 103h.6"/>
<path d="M41.6 104.7h.6M42.6 106.2l.3-.3h.3l.2 .2-.2 .5-.6 .6h.8M42.8 104.1l.3-.3v1.3M43.5 101a.4 .4 0 0 1-.5 .3 .4 .4 0 0 1-.2-.6 .4 .4 0 0 1 .6 0l.1 .3a.59 .59 0 0 1-.5 .8l-.2-.2M43.7 103h-.9l.6-.9v1.3M55.6 106.4l.7-.1 .1-.3-.3-.2h-.5v1.2l.8-.1v-.3l-.3-.2M55.7 105.1l.4-1.3 .5 1.3M55.7 103l.7-.1 .1-.4-.8-.1v1.2l.8-.1v-.3l-.3-.2M55.8 104.7h.7M55.9 101.5l.4-1.2 .5 1.2M56 101.1h.6M56.9 102.4h.9l-.6 1.2"/>
<path d="M57 105.8v.4l.5 .2 .2 .2a.41 .41 0 0 1-.5 .5 .41 .41 0 0 1-.3-.6l.7-.4-.2-.3zM57.7 103.8h-.6v.6a.45 .45 0 0 1 .7 0 .45 .45 0 0 1-.1 .7 .45 .45 0 0 1-.7-.2M57.9 100.4l-.2-.1a.67 .67 0 0 0-.5 .6 .67 .67 0 0 0 .4 .6 .4 .4 0 0 0 .4-.4 .4 .4 0 0 0-.4-.4 .4 .4 0 0 0-.4 .4M83.3 106.5l.7-.1 .1-.4-.8-.1v1.3l.8-.1v-.4l-.3-.2M83.3 103l.7-.1 .1-.4-.8-.2v1.3l.8-.1v-.3l-.3-.2M83.4 105.4l.5-1.3 .4 1.3M83.5 101.6l.5-1.2 .4 1.2M83.6 105h.6M83.6 101.2h.7M84.8 100.4h.9l-.6 1.2M84.8 104.2v.4l.6 .1 .2 .3a.43 .43 0 0 1-.5 .4 .43 .43 0 0 1-.4-.4l.8-.6-.1-.2zM85.3 105.9h-.6l-.1 .5a.45 .45 0 0 1 .7 0 .45 .45 0 0 1-.1 .7 .45 .45 0 0 1-.6-.2"/>
<path d="M85.3 102.5l-.3-.2a.67 .67 0 0 0-.4 .7 .67 .67 0 0 0 .4 .6 .4 .4 0 0 0 .4-.4 .4 .4 0 0 0-.4-.4 .4 .4 0 0 0-.4 .4M94.4 101.1h.7l.2-.3-.4-.3h-.5v1.3l.8-.1 .1-.3-.4-.3M94.5 106.5h.7l.2-.3-.4-.3h-.5v1.3l.8-.1 .1-.3-.4-.3M94.5 103.3l.5-1.3 .5 1.3M94.6 105.3l.5-1.3 .5 1.3M94.7 102.9h.6M94.8 104.9h.6M95.8 106.2l.3-.3v1.3M95.9 104.3l.3-.3v1.3M96.6 101.4h-.9l.6-.9v1.3M96.7 102.5a.4 .4 0 0 1-.6 .3 .4 .4 0 0 1-.1-.6 .4 .4 0 0 1 .6 0l.1 .3a.6 .6 0 0 1-.5 .8l-.3-.2M97 104.3l.1-.2 .4-.1 .2 .4-.8 .9h.9"/>
<path d="M86.9 187.2l1 1.6-.6 .3zM92.2 198l1.1-.1 .2-.3-.1-.3-.4-.2h-.8v1.9h.8a.5 .5 0 0 0 .5-.5 .5 .5 0 0 0-.5-.5M94.1 197.5l.5-.4v1.9M70.6 211v7.7M70.6 221.6v2.9M70.6 227.5v14.7M70.6 245.1v2.9M70.6 251v7.7"/>
</g>
<path d="M87.6 188.9l4.4 10.9h3.2M161 194.4h10.1M165.1 189.7h6M170.3 180.3v7.5M170.3 189.7v4.7M170.3 196.4v1.9" fill="none" stroke="#231f20" stroke-width=".23"/>
<path d="M170.3 194.4l.3 2h-.6z" fill="#040503"/>
<path d="M170.3 194.4l.3 2h-.6z" fill="none" stroke="#231f20" stroke-width=".2"/>
<path d="M170 187.8h.6l-.3 1.9z" fill="#040503"/>
<path d="M168 184.6l.7-.2a.81 .81 0 0 1 1.1 .6 1.11 1.11 0 0 1-1.5 .4l-.4-.4zM168 182.4a.52 .52 0 0 0 .2 .8l.4-.1a.76 .76 0 0 1 .3-.7 .76 .76 0 0 1 .8 0 .56 .56 0 0 1-.2 .8 .56 .56 0 0 1-.8-.4l-.1-.4zM168 181l.7-.2a.81 .81 0 0 1 1.1 .6 1.12 1.12 0 0 1-1.5 .3l-.4-.3zM169.7 183.8l.1 .1h-.2M170 187.8h.6l-.3 1.9z" fill="none" stroke="#231f20" stroke-width=".2"/>
<path d="M35 137h1.5M35.7 123v14M35.7 138.9v3.2M35 144h1.5" fill="none" stroke="#231f20" stroke-width=".23"/>
<path d="M35.4 142.1h.7l-.4 1.9z" fill="#040503"/>
<path d="M35.4 142.1h.7l-.4 1.9z" fill="none" stroke="#231f20" stroke-width=".2"/>
<path d="M35.7 137l.4 1.9h-.7z" fill="#040503"/>
<g fill="none" stroke="#231f20" stroke-width=".2">
<path d="M33.3 123.7v.7l.8 .1a.58 .58 0 0 1 .1-.8 .58 .58 0 0 1 .8 0 .58 .58 0 0 1 0 .8h-.1M33.3 129.1h1.7M33.4 130.4a1.4 1.4 0 0 1 1.8 .2v.2a1.25 1.25 0 0 1-1.9 0zM33.4 127.1l.7-.2a.82 .82 0 0 1 1.1 .5 1.27 1.27 0 0 1-1.9 0zM34.1 128.5v1.3M35.1 133.3v.1l-.1-.1M35.1 126.3h.1h-.2M35.1 128.5v1.3M35.2 134.2h-1.9l.4 .4M35.2 131.7v1l-.9-.8-.6-.2-.4 .3v.3l.5 .3M35.2 125.3h-1.9l.4 .4M35.7 137l.4 1.9h-.7z"/>
<path d="M165.1 189.7h10.3"/>
</g>
<path d="M176.8 191.3a1.44 1.44 0 0 1 1.5-.5 1.44 1.44 0 0 1 1 1.3l.1 .5h-3.1l.1-.5zM181.5 190.8l.4-.1a1.24 1.24 0 0 1 0 1.9h-.2a1.43 1.43 0 0 1-.2-1.8zM182.8 192.4l-.1 .1h.2M183.5 191.1l.3-.4v1.9M184.9 190.8l.3-.1a1.11 1.11 0 0 1 .4 1.6l-.2 .2-.3 .1a1.11 1.11 0 0 1-.4-1.5z" fill="none" stroke="#231f20" stroke-width=".37"/>
<path d="M175.4 189.7h11.2v3.9h-11.2zM180.3 189.7v3.9" fill="none" stroke="#231f20" stroke-width=".23"/>
<path d="M90.5 108.7l.6 .3-1.2 1.5z" fill="#040503"/>
<path d="M90.5 108.7l.6 .3-1.2 1.5z" fill="none" stroke="#231f20" stroke-width=".2"/>
<path d="M94.3 106.5h-2.1l-1.4 2.4" fill="none" stroke="#231f20" stroke-width=".23"/>
<path d="M89.1 108.7l.6 .3-1.2 1.5z" fill="#040503"/>
<path d="M89.1 108.7l.6 .3-1.2 1.5z" fill="none" stroke="#231f20" stroke-width=".2"/>
<path d="M94.3 104.6h-2.6l-2.3 4.2" fill="none" stroke="#231f20" stroke-width=".23"/>
<path d="M86 108.8l.5 .3-1.3 1.4z" fill="#040503"/>
<path d="M86 108.8l.5 .3-1.3 1.4z" fill="none" stroke="#231f20" stroke-width=".2"/>
<path d="M94.3 103h-4.2l-3.9 5.9" fill="none" stroke="#231f20" stroke-width=".23"/>
<path d="M84.6 108.8l.5 .4-1.3 1.3z" fill="#040503"/>
<path d="M84.6 108.8l.5 .4-1.3 1.3z" fill="none" stroke="#231f20" stroke-width=".2"/>
<path d="M94.3 101.1h-3.9l-5.5 7.9" fill="none" stroke="#231f20" stroke-width=".23"/>
<path d="M81 108.6l.6 .1-.7 1.8z" fill="#040503"/>
<path d="M81 108.6l.6 .1-.7 1.8z" fill="none" stroke="#231f20" stroke-width=".2"/>
<path d="M83.1 106.5h-1.3l-.5 2.2" fill="none" stroke="#231f20" stroke-width=".23"/>
<path d="M78.4 108.6l.6 .3-1 1.6z" fill="#040503"/>
<path d="M78.4 108.6l.6 .3-1 1.6z" fill="none" stroke="#231f20" stroke-width=".2"/>
<path d="M83.1 104.6h-2.7l-1.7 4.2" fill="none" stroke="#231f20" stroke-width=".23"/>
<path d="M75.6 108.7l.6 .3-1.2 1.5z" fill="#040503"/>
<path d="M75.6 108.7l.6 .3-1.2 1.5z" fill="none" stroke="#231f20" stroke-width=".2"/>
<path d="M83.1 103h-4l-3.2 5.9" fill="none" stroke="#231f20" stroke-width=".23"/>
<path d="M72.8 108.8l.6 .3-1.3 1.4z" fill="#040503"/>
<path d="M72.8 108.8l.6 .3-1.3 1.4z" fill="none" stroke="#231f20" stroke-width=".2"/>
<path d="M83.1 101.1h-5l-5 7.8" fill="none" stroke="#231f20" stroke-width=".23"/>
<path d="M50.1 109.1l1.2 1.4-1.6-.9z" fill="#040503"/>
<path d="M50.1 109.1l1.2 1.4-1.6-.9z" fill="none" stroke="#231f20" stroke-width=".2"/>
<path d="M44.2 106.5h2.1l3.6 2.8" fill="none" stroke="#231f20" stroke-width=".23"/>
<path d="M51.1 109.4l.5-.4 1.1 1.5z" fill="#040503"/>
<path d="M51.1 109.4l.5-.4 1.1 1.5z" fill="none" stroke="#231f20" stroke-width=".2"/>
<path d="M44.2 104.6h2.7l4.5 4.6" fill="none" stroke="#231f20" stroke-width=".23"/>
<path d="M54.9 109l1.1 1.5-1.5-1.1z" fill="#040503"/>
<path d="M54.9 109l1.1 1.5-1.5-1.1z" fill="none" stroke="#231f20" stroke-width=".2"/>
<path d="M44.2 103h4.2l6.3 6.2" fill="none" stroke="#231f20" stroke-width=".23"/>
<path d="M56.3 109l1.1 1.5-1.5-1.1z" fill="#040503"/>
<path d="M56.3 109l1.1 1.5-1.5-1.1z" fill="none" stroke="#231f20" stroke-width=".2"/>
<path d="M44.2 101.1h4l7.9 8.1" fill="none" stroke="#231f20" stroke-width=".23"/>
<path d="M59.6 108.7l.6-.1 .2 1.9z" fill="#040503"/>
<path d="M59.6 108.7l.6-.1 .2 1.9z" fill="none" stroke="#231f20" stroke-width=".2"/>
<path d="M58.1 106.5h1.3l.5 2.2" fill="none" stroke="#231f20" stroke-width=".23"/>
<path d="M62.2 108.9l.6-.3 .5 1.9z" fill="#040503"/>
<path d="M62.2 108.9l.6-.3 .5 1.9z" fill="none" stroke="#231f20" stroke-width=".2"/>
<path d="M58.1 104.6h2.7l1.7 4.2" fill="none" stroke="#231f20" stroke-width=".23"/>
<path d="M65 109l.6-.3 .6 1.8z" fill="#040503"/>
<path d="M65 109l.6-.3 .6 1.8z" fill="none" stroke="#231f20" stroke-width=".2"/>
<path d="M58.1 103h4l3.2 5.9" fill="none" stroke="#231f20" stroke-width=".23"/>
<path d="M67.8 109.1l.6-.3 .7 1.7z" fill="#040503"/>
<g fill="none" stroke="#231f20" stroke-width=".2">
<path d="M97.6 53.1h1.7l-.1 .6h-1.8zM67.8 109.1l.6-.3 .7 1.7zM99.2 117h.5M99.9 117h.1M100.2 117h.7M101 117h.2M101.3 117h.8M102.2 117h.2M102.5 117h.7M103.4 117h.1M103.7 117h.7M104.6 117h.1"/>
<path d="M104.8 117h.6M98.4 140.5h.4M98.9 140.5h.2M99.2 140.5h.8M100.1 140.5h.2M100.4 140.5h.7M101.3 140.5h.1M101.6 140.5h.7M102.5 140.5h.1M102.8 140.5h.7M103.6 140.5h.2M103.9 140.5h.8"/>
<path d="M104.8 140.5h.2M105.1 140.5h.4M70.6 174.3v5.1M37.9 190.3v.7M37.9 191.1v.2M37.9 191.4v.8M37.9 192.3v.2M37.9 192.6v.7M37.9 193.5v.1M37.9 193.8v.7M37.9 194.7v.1M37.9 195v.7"/>
<path d="M37.9 195.8v.2M37.9 196.1v.8M37.9 197v.2M37.9 197.3v.7M41.9 185.2h12.9M44.4 186.1v1.6M57.8 185.2h2.9M63.7 185.2h14.6M70.6 180.5v1.2M70.6 182.9v5.9M70.6 189.9v1.2M70.6 192.3v5"/>
<path d="M81.3 185.2h2.9M87.1 185.2h13M96.9 186.7v1M103.4 190.3v.7M103.4 191.1v.2M103.4 191.4v.8M103.4 192.3v.2M103.4 192.6v.7M103.4 193.5v.1M103.4 193.8v.7M103.4 194.7v.1M103.4 195v.7"/>
<path d="M103.4 195.8v.2M103.4 196.1v.8M103.4 197v.2M103.4 197.3v.7M119.5 185.2h7.8M128.8 185.2h1.4M131.7 185.2h7.3M140.4 185.2h1.5M143.4 185.2h7.2M152.1 185.2h1.5M155 185.2h7.8M51.8 244.7h3.9l2.8 2.8"/>
<path d="M89.4 244.7h-3.3l-2.8 2.8"/>
</g>
<path d="M58.1 101.1h5l5 7.8M44.4 153.3v6.5M46.3 159.1h48.7M96.9 153.3v6.5" fill="none" stroke="#231f20" stroke-width=".23"/>
<path d="M44.4 159.1l1.9-.4v.7z" fill="#040503"/>
<path d="M44.4 159.1l1.9-.4v.7z" fill="none" stroke="#231f20" stroke-width=".2"/>
<path d="M95 158.7l1.9 .4-1.9 .3z" fill="#040503"/>
<path d="M69.1 156.7v.6a.76 .76 0 0 1 .8 .3 .76 .76 0 0 1-.1 .9 .57 .57 0 0 1-.8-.3 .57 .57 0 0 1 .4-.7l.3-.1a.38 .38 0 0 0 .2-.4 .38 .38 0 0 0-.3-.4zM70.5 158.4v.2l.1-.1M72.1 157.3a.51 .51 0 0 1-.5 .5 .55 .55 0 0 1-.5-.7 .55 .55 0 0 1 .9-.2l.1 .4a.91 .91 0 0 1-.6 1.3l-.3-.3M73.7 157.9h-1.1l.7-1.3v2M95 158.7l1.9 .4-1.9 .3z" fill="none" stroke="#231f20" stroke-width=".2"/>
<path d="M117.6 175.9h4.3M118.3 177.8v14.8M117.6 194.5h4.3" fill="none" stroke="#231f20" stroke-width=".23"/>
<path d="M118.3 175.9l.4 1.9h-.7z" fill="#040503"/>
<path d="M118.3 175.9l.4 1.9h-.7z" fill="none" stroke="#231f20" stroke-width=".2"/>
<path d="M118 192.6h.7l-.4 1.9z" fill="#040503"/>
<path d="M115.9 187.2v-.8l.8 .5a.56 .56 0 0 1 .8-.5 .56 .56 0 0 1 0 1M116.2 183.2a.41 .41 0 0 0-.2 .6l.3 .2a1.29 1.29 0 0 0 1.5-.4 .56 .56 0 0 0-.6-.5 .56 .56 0 0 0-.5 .7l.5 .2M117.8 185.8v.1l-.1-.1M117.8 184.8h-1.9l.4 .4M118 192.6h.7l-.4 1.9z" fill="none" stroke="#231f20" stroke-width=".2"/>
<path d="M93.3 6.5h17M117.1 6.5h12M135.8 6.5h17.8" fill="none" stroke="#bd238f" stroke-width=".2"/>
<text font-size="4.9" fill="#bd238f" x="9.1" y="31.9">MECHANICAL DRAWING</text>
<g font-size="3.2" fill="#bd238f">
<text x="8.9" y="14.3">SAME SKY | MODEL: UJ20-C-H-G-MSMT-2B-P16-TR | DESCRIPTION: USB RECEPTACLE</text>
<text x="165.7" y="14.3">date 11/03/2025 | page 2 of 5</text>
</g>
<g font-size="2.8" fill="#63676b">
<text x="63.5" y="6.1">Additional Resources:</text>
<text x="113.3" y="6.1">|</text>
<text x="132.1" y="6.1">|</text>
</g>
<g font-size="2.8" fill="#bd238f">
<text x="93.3" y="6.1">Product Page</text>
<text x="117.1" y="6.1">3D Model</text>
<text x="135.8" y="6.1">PCB Footprint</text>
</g>
<g font-size="2.8" fill="#231f20">
<text x="8.9" y="40.2">units: mm</text>
<text x="123.8" y="41.7">DESCRIPTION</text>
<text x="152" y="41.7">MATERIAL</text>
<text x="173.6" y="41.7">PLATING/COLOR</text>
<text x="8.9" y="43.6">tolerance:</text>
<text x="8.9" y="47">X.X ±0.30 mm</text>
<text x="152" y="46.5">LCP</text>
<text x="8.9" y="50.4">X.XX ±0.20 mm</text>
<text x="8.9" y="53.8">X.XXX ±0.10 mm</text>
<text x="123.8" y="48.2">housing</text>
<text x="152" y="49.9">(UL94V-0)</text>
<text x="173.6" y="48.2">black</text>
<text x="8.9" y="57.1">unless otherwise specif</text>
<text x="37.7" y="57.1">ied</text>
<text x="123.8" y="59.9">contact</text>
<text x="152" y="59.9">C2680</text>
<text x="173.6" y="54.8">contact area: gold f</text>
<text x="173.6" y="58.2">over 20 µ” nickel</text>
<text x="197" y="54.8">lash</text>
<text x="173.6" y="61.6">solder area: gold f</text>
<text x="173.6" y="65">over 20 µ” nickel</text>
<text x="195.3" y="61.6">lash</text>
<text x="123.8" y="69.9">shell</text>
<text x="152" y="69.9">SUS201</text>
<text x="173.6" y="69.9">20 µ” nickel</text>
<text x="123.8" y="74.7">mid plate</text>
<text x="152" y="74.7">SUS301</text>
<text x="173.6" y="74.7">--</text>
<text x="94.1" y="269">sameskydevices.com</text>
</g>
</svg>
